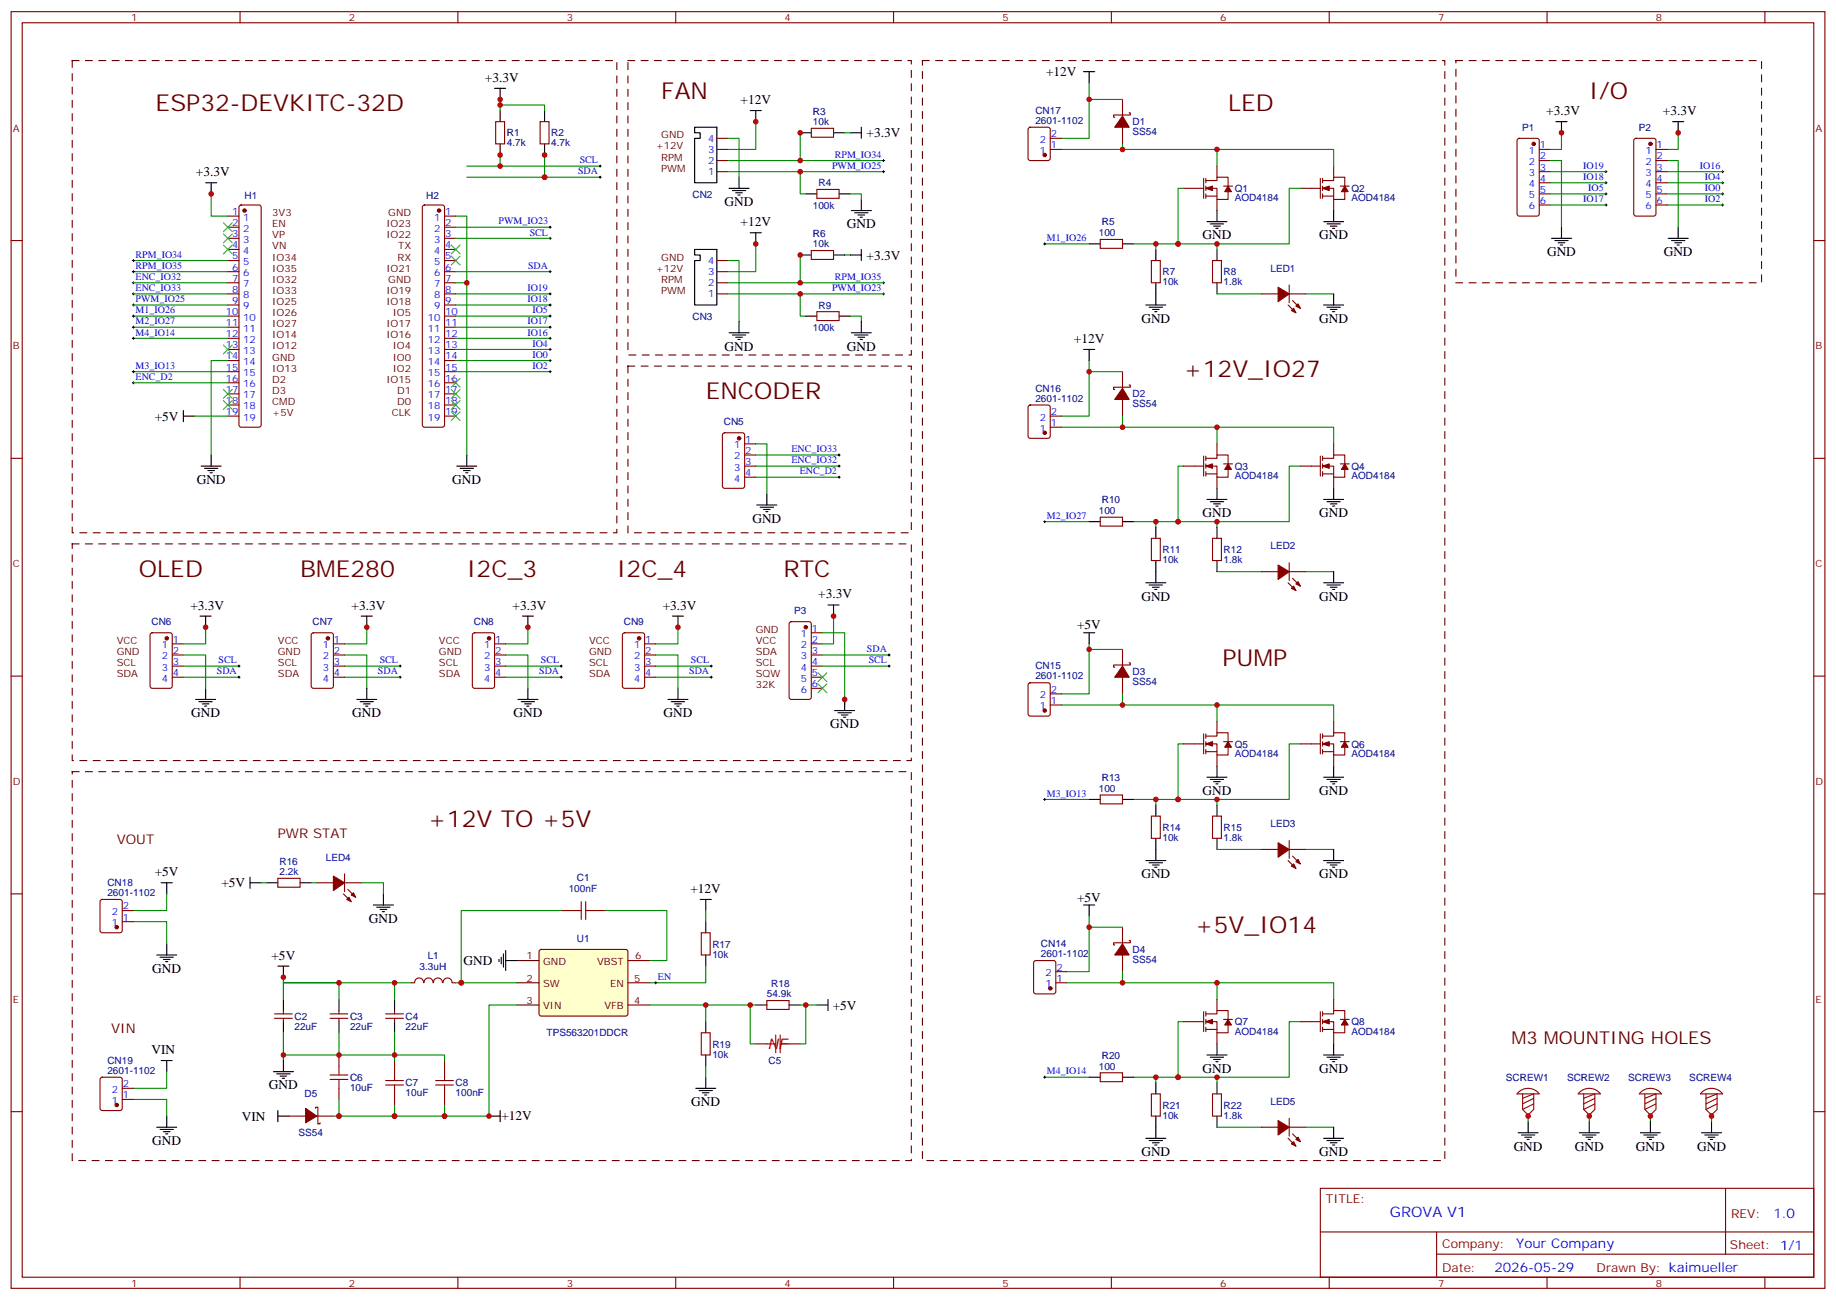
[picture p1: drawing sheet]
<svg xmlns="http://www.w3.org/2000/svg" width="583mm" height="413mm" viewBox="0 0 583 413" stroke-linecap="round" stroke-linejoin="round" font-family="sans-serif">
<g fill="none" stroke="#870000" stroke-width=".35">
<path d="M3.5 3.7h575.8v405.3h-575.8zM7.1 7.2h568.6v398.3h-568.6zM76.2 3.7v3.5M145.3 3.7v3.5M214.5 3.7v3.5M283.6 3.7v3.5M352.8 3.7v3.5M421.9 3.7v3.5M491.1 3.7v3.5M560.2 3.7v3.5M3.5 76.4h3.6M575.7 76.4h3.6"/>
<path d="M3.5 145.5h3.6M575.7 145.5h3.6M3.5 214.7h3.6M575.7 214.7h3.6M3.5 283.8h3.6M575.7 283.8h3.6M3.5 353h3.6M575.7 353h3.6M419.1 377.3h156.6v28.2h-156.6zM547.7 377.3v20.9M419.1 391.1h156.5M456 398.2h119.6"/>
<path d="M456 391.1v14.2M76.2 405.5v3.5M145.3 405.5v3.5M214.5 405.5v3.5M283.6 405.5v3.5M352.8 405.5v3.5M421.9 405.5v3.5M491.1 405.5v3.5M560.2 405.5v3.5"/>
</g>
<path d="M171.3 301.7l.5-.3h26.8l.5 .3 .2 .5v20l-.7 .4-27.1-.1-.4-.6v-19.7z" fill="#ffc" stroke="#870000" stroke-width=".35"/>
<path d="M164 305h7.1M164 312h7.1M164 319.1h7.1" fill="none" stroke="#600" stroke-width=".35"/>
<g fill="none" stroke="#870000" stroke-width=".35">
<path d="M157.3 38.6h2.9v7.1h-2.9zM171.4 38.6h2.9v7.1h-2.9zM356.3 31.6v5.3M358.4 35.8h.4v.7h-5.3v.7h.3M227.5 47.4h3.6M227.5 51h3.6M227.5 54.5h3.6M227.5 43.9h3.6M257.5 40.7h7.1v2.9h-7.1zM326.6 40.6l.4-.2h5.7l.6 .4 .1 9.5-.5 .6-5.9 .1-.6-.5-.1-9.4zM333.4 47.4h3.5M333.4 43.9h3.5"/>
<path d="M356.3 40.4v5.3M375.7 59.8h6.4M382.1 56.6v6.4M382.8 59.8h3.5v3.5h3.5v-2.4M382.8 57.3h3.5v-1h3.5v2.8M382.8 56.6v1.4M382.8 59.1v1.4M386.3 52.7v3.6M388.4 59.1h2.8M412.7 59.8h6.4M419.1 56.6v6.4M419.8 59.8h3.5v3.5h3.6v-2.4"/>
<path d="M419.8 57.3h3.5v-1h3.6v2.8M419.8 56.6v1.4M419.8 59.1v1.4M423.3 52.7v3.6M425.4 59.1h2.9M481.8 44.1l.4-.2h5.7l.6 .5 .1 23.5-.5 .7h-5.9l-.6-.4-.1-23.6zM488.6 47.4h3.5M488.6 51h3.5M488.6 54.5h3.5M488.6 58h3.5M518.8 44.1l.5-.2h5.6l.7 .5v23.5l-.4 .7h-5.9l-.7-.4v-23.6zM525.6 47.4h3.6"/>
<path d="M525.6 51h3.6M525.6 54.5h3.6M525.6 58h3.6M72.3 68.6h3.5M72.3 72.1h3.5M72.3 75.7h3.5M72.3 79.2h3.5M76.1 65.3l.5-.2h5.6l.5 .2 .2 .5v69.1l-.2 .5-.5 .2h-5.6l-.5-.2-.3-.5v-69.1zM134.3 65.3l.5-.2h5.6l.5 .2 .2 .5v69.1l-.2 .5-.5 .2h-5.6l-.5-.2-.2-.5v-69.1zM141.1 68.6h3.5M141.1 72.1h3.5M141.1 75.7h3.5"/>
<path d="M141.1 79.2h3.5M257.5 79.6h7.1v2.8h-7.1zM259.3 60.1h7v2.9h-7zM349.2 76h7.1v2.8h-7.1zM382.8 61.6v1.4M382.8 62.3h3.5M386.3 63.3v3.6M419.8 62.3h3.5M419.8 61.6v1.4M423.3 63.3v3.6M488.6 61.6h3.5M488.6 65.1h3.5"/>
<path d="M525.6 61.6h3.6M525.6 65.1h3.6M72.3 82.7h3.5M72.3 86.3h3.5M72.3 89.8h3.5M72.3 93.3h3.5M72.3 96.8h3.5M141.1 82.7h3.5M141.1 86.3h3.5M141.1 89.8h3.5M141.1 93.3h3.5M141.1 96.8h3.5"/>
<path d="M227.5 82.7h3.6M227.5 86.3h3.6M227.5 89.8h3.6M227.5 93.3h3.6M259.3 99h7v2.8h-7zM365.5 82.7h2.8v7.1h-2.8zM384.9 82.7h2.8v7.1h-2.8zM400.4 93.3h5.3M408.9 96.8l2.4 2.5M409.2 93.3h5.3M409.2 90.5v5.6M410.3 95.4l2.4 2.5"/>
<path d="M72.3 100.4h3.5M72.3 103.9h3.5M72.3 107.4h3.5M72.3 110.9h3.5M72.3 114.5h3.5M72.3 118h3.5M141.1 100.4h3.5M141.1 103.9h3.5M141.1 107.4h3.5M141.1 110.9h3.5M141.1 114.5h3.5M141.1 118h3.5"/>
<path d="M356.3 118v5.3M72.3 121.5h3.5M72.3 125.1h3.5M72.3 128.6h3.5M72.3 132.1h3.5M141.1 121.5h3.5M141.1 125.1h3.5M141.1 128.6h3.5M141.1 132.1h3.5M229.5 137.6l.5-.2h5.7l.6 .4 .1 16.5-.5 .7h-5.9l-.6-.4-.1-16.5zM326.6 128.8l.4-.2h5.7l.6 .4 .1 9.5-.5 .6-5.9 .1-.6-.5-.1-9.4zM333.4 132.1h3.5"/>
<path d="M333.4 135.6h3.5M356.3 126.8v5.3M358.4 122.2h.4v.7h-5.3v.7h.3M236.4 140.9h3.5M236.4 144.5h3.5M236.4 148h3.5M236.4 151.5h3.5M375.7 148h6.4M382.1 144.8v6.4M382.8 148h3.5v3.5h3.5v-2.5M382.8 145.5h3.5v-1h3.5v2.8M382.8 144.8v1.4"/>
<path d="M382.8 147.3v1.4M382.8 149.8v1.4M382.8 150.5h3.5M386.3 140.9v3.6M386.3 151.5v3.5M388.4 147.3h2.8M412.7 148h6.4M419.1 144.8v6.4M419.8 148h3.5v3.5h3.6v-2.5M419.8 145.5h3.5v-1h3.6v2.8M419.8 144.8v1.4M419.8 147.3v1.4"/>
<path d="M419.8 149.8v1.4M419.8 150.5h3.5M423.3 140.9v3.6M423.3 151.5v3.5M425.4 147.3h2.9M349.2 164.2h7.1v2.8h-7.1zM365.5 170.9h2.8v7.1h-2.8zM384.9 170.9h2.8v7.1h-2.8zM409.2 178.7v5.6M250.7 197.6l.5-.2h5.6l.7 .4v23.6l-.4 .6-5.9 .1-.7-.5v-23.5zM400.4 181.5h5.3M408.9 185l2.4 2.5"/>
<path d="M409.2 181.5h5.3M410.3 183.6l2.4 2.5M47.9 201.1l.4-.2h5.7l.6 .4 .1 16.5-.5 .7h-5.9l-.6-.4-.1-16.5zM54.7 204.4h3.5M54.7 208h3.5M54.7 211.5h3.5M54.7 215h3.5M99 201.1l.5-.2h5.6l.7 .4v16.5l-.4 .7h-5.9l-.7-.4v-16.5zM105.8 204.4h3.6M105.8 208h3.6M105.8 211.5h3.6M105.8 215h3.6"/>
<path d="M150.2 201.1l.4-.2h5.7l.6 .4 .1 16.5-.5 .7h-5.9l-.6-.4-.1-16.5zM157 204.4h3.5M157 208h3.5M157 211.5h3.5M157 215h3.5M197.8 201.1l.5-.2h5.6l.7 .4v16.5l-.5 .7h-5.8l-.7-.4v-16.5zM204.6 204.4h3.5M204.6 208h3.5M204.6 211.5h3.5M204.6 215h3.5M257.5 204.4h3.6M257.5 208h3.6"/>
<path d="M257.5 211.5h3.6M257.5 215h3.6M257.5 200.9h3.6M257.5 218.5h3.6M326.6 217l.4-.2h5.7l.6 .4 .1 9.5-.5 .6-5.9 .1-.6-.5-.1-9.4zM356.3 206.2v5.3M356.3 215v5.3M358.4 210.4h.4v.7h-5.3v.7h.3M333.4 223.8h3.5M333.4 220.3h3.5M375.7 236.2h6.4M382.1 233v6.4"/>
<path d="M382.8 236.2h3.5v3.5h3.5v-2.5M382.8 233.7h3.5v-1h3.5v2.8M382.8 233v1.4M382.8 235.5v1.4M382.8 237.9v1.5M382.8 238.7h3.5M386.3 229.1v3.6M386.3 239.7v3.5M388.4 235.5h2.8M412.7 236.2h6.4M419.1 233v6.4M419.8 236.2h3.5v3.5h3.6v-2.5"/>
<path d="M419.8 233.7h3.5v-1h3.6v2.8M419.8 233v1.4M419.8 235.5v1.4M419.8 237.9v1.5M419.8 238.7h3.5M423.3 229.1v3.6M423.3 239.7v3.5M425.4 235.5h2.9M349.2 252.4h7.1v2.8h-7.1zM365.5 259.1h2.8v7.1h-2.8zM384.9 259.1h2.8v7.1h-2.8zM88.2 278.9h7v2.8h-7z"/>
<path d="M109.4 277.5v5.6M400.4 269.7h5.3M408.9 273.2l2.4 2.5M409.2 266.9v5.6M409.2 269.7h5.3M410.3 271.8l2.4 2.5M32 285.8l.5-.2h5.6l.7 .4v9.5l-.5 .6-5.8 .1-.7-.5-.1-9.4zM38.8 289.1h3.5M38.8 292.6h3.5M100.5 280.3h5.3M109 283.8l2.5 2.5M109.4 280.3h5.3"/>
<path d="M110.4 282.4l2.5 2.5M178.2 289.1h3.5M188.7 289.1h3.6M222.6 296.2h2.8v7h-2.8zM356.3 294.4v5.3M358.4 298.6h.4v.7h-5.3v.7h.3M130.5 312h1.1M131.6 312a1.41 1.41 0 0 1 1.4-1.5 1.41 1.41 0 0 1 1.4 1.5M134.6 312a1.41 1.41 0 0 1 1.4-1.5 1.41 1.41 0 0 1 1.4 1.5M137.6 312a1.41 1.41 0 0 1 1.4-1.5 1.41 1.41 0 0 1 1.4 1.5M140.7 312a1.41 1.41 0 0 1 1.4-1.5 1.41 1.41 0 0 1 1.4 1.5M143.6 312h1"/>
<path d="M199.3 319.1h7.1M199.3 312h7.1M199.3 305h7.1M243.4 317.7h7.1v2.8h-7.1zM328.3 305.2l.5-.2h5.6l.7 .4v9.5l-.4 .6-5.9 .1-.7-.5v-9.4zM335.1 312h3.6M335.1 308.5h3.6M356.3 303.2v5.3M386.3 317.3v3.6M423.3 317.3v3.6M87.1 323.3h5.7M87.1 321.9h5.7"/>
<path d="M90 320.9v1M90 323.3v1.1M104.8 323.3h5.6M104.8 321.9h5.6M107.6 320.9v1M107.6 323.3v1.1M107.6 335v3.5M122.4 323.3h5.7M122.4 321.9h5.7M125.2 320.9v1M125.2 323.3v1.1M125.2 336.7v3.6"/>
<path d="M141.1 336.7v3.6M222.6 327.9h2.8v7.1h-2.8zM239.9 331.4h3.5M250.5 331.4h3.5M375.7 324.4h6.4M382.1 321.2v6.4M382.8 324.4h3.5v3.5h3.5v-2.5M382.8 321.9h3.5v-1h3.5v2.8M382.8 321.2v1.4M382.8 323.7v1.4M382.8 326.1v1.5M382.8 326.8h3.5"/>
<path d="M386.3 327.9v3.5M388.4 323.7h2.8M412.7 324.4h6.4M419.1 321.2v6.4M419.8 324.4h3.5v3.5h3.6v-2.5M419.8 321.9h3.5v-1h3.6v2.8M419.8 321.2v1.4M419.8 323.7v1.4M419.8 326.1v1.5M419.8 326.8h3.5M423.3 327.9v3.5M425.4 323.7h2.9"/>
<path d="M32 342.2l.5-.2h5.6l.7 .4v9.5l-.5 .6-5.8 .1-.7-.5-.1-9.4zM38.8 349.1h3.5M38.8 345.5h3.5M91.7 354.4h5.3M100.2 351.9v-.4h.7v5.3h.7v-.3M100.5 354.4h5.3M107.6 345.5v3.6M125.2 347.3v3.5M141.1 347.3v3.5M349.2 340.6h7.1v2.8h-7.1zM365.5 347.3h2.8v7.1h-2.8zM384.9 347.3h2.8v7.1h-2.8z"/>
<path d="M400.4 357.9h5.3M409.2 355.1v5.6M409.2 357.9h5.3M485.1 353.7v.7M504.5 353.7v.7M523.9 353.7v.7M543.3 353.7v.7M408.9 361.4l2.4 2.5M410.3 360l2.4 2.5"/>
</g>
<g fill="none" stroke="#000" stroke-width=".35">
<path d="M157 28h3.5M158.7 28v3.6M158.7 35.1v3.5M172.9 35.1v3.5M238.1 35.1h3.6M239.9 35.1v3.5M344 22.8h3.5M345.7 22.8v3.5M493.9 38.6h3.5M495.7 38.6v3.6M530.9 38.6h3.6M532.7 38.6v3.6"/>
<path d="M65.3 58h3.5M67 58v3.6M158.7 45.7v3.5M172.9 45.7v3.5M220.5 40.4h7v17.6h-7v-14.1h1.7v-1.7h-1.7zM231.4 59.8h6.4M234.6 56.3v3.5M254 42.2h3.5M264.6 42.2h3.5M269.9 42.2h3.5M273.4 40.4v3.5M220.5 79.2h7v17.6h-7v-14.1h1.7v-1.7h-1.7z"/>
<path d="M232.5 60.5h4.2M233.5 61.2h2.2M234.2 61.9h.7M238.1 73.9h3.6M239.9 73.9v3.5M255.8 61.6h3.5M266.3 61.6h3.6M270.2 66.9h6.4M271.3 67.6h4.2M272.3 68.3h2.2M273 69h.8M273.4 63.3v3.6"/>
<path d="M273.4 79.2v3.5M345.7 77.4h3.5M356.3 77.4h3.5M366.9 79.2v3.5M383.1 70.4h6.4M384.2 71.1h4.2M385.2 71.8h2.1M385.9 72.5h.7M386.3 66.9v3.5M386.3 79.2v3.5M420.2 70.4h6.3M421.2 71.1h4.2"/>
<path d="M422.3 71.8h2.1M423 72.5h.7M423.3 66.9v3.5M492.5 75.7h6.3M493.5 76.4h4.3M494.6 77.1h2.1M495.3 77.8h.7M495.7 72.1v3.6M529.5 75.7h6.4M530.6 76.4h4.2M531.6 77.1h2.2M532.3 77.8h.7"/>
<path d="M532.7 72.1v3.6M254 81h3.5M264.6 81h3.5M269.9 81h3.5M363.7 96.8h6.4M364.8 97.5h4.2M365.8 98.2h2.1M366.5 99h.7M366.9 89.8v7M386.3 89.8v3.5M420.2 96.8h6.3M421.2 97.5h4.2"/>
<path d="M422.3 98.2h2.1M423 99h.7M423.3 93.3v3.5M231.4 105.7h6.4M232.5 106.4h4.2M233.5 107.1h2.2M234.2 107.8h.7M234.6 102.1v3.6M255.8 100.4h3.5M266.3 100.4h3.6M270.2 105.7h6.4M271.3 106.4h4.2"/>
<path d="M272.3 107.1h2.2M273 107.8h.8M273.4 102.1v3.6M344 110.9h3.5M345.7 110.9v3.6M58.2 132.1h3.5M58.2 130.4v3.5M63.9 148h6.3M64.9 148.7h4.2M66 149.4h2.1M66.7 150.1h.7M67 144.5v3.5"/>
<path d="M145 148h6.3M146 148.7h4.3M147.1 149.4h2.1M147.8 150.1h.7M148.2 144.5v3.5M243.4 156.8v3.5M383.1 158.6h6.4M384.2 159.3h4.2M385.2 160h2.1M386.3 155v3.6M420.2 158.6h6.3M421.2 159.3h4.2"/>
<path d="M422.3 160h2.1M423.3 155v3.6M240.2 160.3h6.4M241.3 161h4.2M242.4 161.7h2.1M243.1 162.5h.7M345.7 165.6h3.5M356.3 165.6h3.5M366.9 167.4v3.5M366.9 178v7M385.9 160.7h.7M386.3 167.4v3.5"/>
<path d="M386.3 178v3.5M423 160.7h.7M63.5 195.6h3.5M65.3 195.6v3.5M114.7 195.6h3.5M116.4 195.6v3.5M165.8 195.6h3.5M167.6 195.6v3.5M213.4 195.6h3.6M215.2 195.6v3.5M262.8 192.1h3.5M264.6 192.1v3.5"/>
<path d="M363.7 185h6.4M364.8 185.7h4.2M365.8 186.4h2.1M366.5 187.1h.7M420.2 185h6.3M421.2 185.7h4.2M422.3 186.4h2.1M423 187.1h.7M423.3 181.5v3.5M65.3 218.5v3.6M116.4 218.5v3.6M167.6 218.5v3.6"/>
<path d="M215.2 218.5v3.6M344 200.9h3.5M345.7 200.9v3.5M62.1 222.1h6.3M63.1 222.8h4.3M64.2 223.5h2.1M64.9 224.2h.7M113.2 222.1h6.4M114.3 222.8h4.2M115.4 223.5h2.1M116.1 224.2h.7M164.4 222.1h6.3"/>
<path d="M165.5 222.8h4.2M166.5 223.5h2.1M167.2 224.2h.7M212 222.1h6.4M213.1 222.8h4.2M214.1 223.5h2.2M214.8 224.2h.7M264.9 225.6h6.4M266 226.3h4.2M267.1 227h2.1M267.8 227.7h.7M268.1 222.1v3.5"/>
<path d="M345.7 253.8h3.5M356.3 253.8h3.5M366.9 255.6v3.5M383.1 246.8h6.4M384.2 247.5h4.2M385.2 248.2h2.1M385.9 248.9h.7M386.3 243.2v3.6M386.3 255.6v3.5M420.2 246.8h6.3M421.2 247.5h4.2M422.3 248.2h2.1"/>
<path d="M423 248.9h.7M423.3 243.2v3.6M79.4 278.5v3.5M363.7 273.2h6.4M364.8 273.9h4.2M365.8 274.6h2.1M366.5 275.3h.7M366.9 266.2v7M386.3 266.2v3.5M420.2 273.2h6.3M421.2 273.9h4.2M422.3 274.6h2.1"/>
<path d="M423 275.3h.7M423.3 269.7v3.5M51.2 280.3h3.5M52.9 280.3v3.5M52.9 299.7v3.5M79.4 280.3h3.5M84.7 280.3h3.5M95.2 280.3h3.6M118.5 287.3h6.4M119.6 288h4.2M120.6 288.7h2.2M121.4 289.5h.7"/>
<path d="M121.7 283.8v3.5M222.2 285.6h3.6M224 285.6v3.5M224 292.6v3.6M344 287.3h3.5M345.7 287.3v3.6M49.7 303.2h6.4M50.8 303.9h4.2M51.9 304.6h2.1M52.6 305.3h.7M88.2 306.7h3.5M90 306.7v3.6"/>
<path d="M90 317.3v3.6M107.6 317.3v3.6M125.2 317.3v3.6M158.4 304.6v.7M159.1 303.9v2.1M159.8 302.9v4.2M160.5 305h3.5M160.5 301.8v6.4M224 303.2v3.5M239.9 319.1h3.5M250.5 319.1h3.5M259.3 319.1h3.5"/>
<path d="M262.8 317.3v3.6M51.2 336.7h3.5M52.9 336.7v3.6M90 324.4v3.5M90 336.7v3.6M107.6 324.4v3.5M125.2 324.4v3.5M224 324.4v3.5M224 335v3.5M383.1 335h6.4M384.2 335.7h4.2M385.2 336.4h2.1"/>
<path d="M385.9 337.1h.7M386.3 331.4v3.6M420.2 335h6.3M421.2 335.7h4.2M422.3 336.4h2.1M423 337.1h.7M423.3 331.4v3.6M49.7 357.9h6.4M50.8 358.6h4.2M51.9 359.3h2.1M52.9 354.4v3.5M86.8 340.3h6.3"/>
<path d="M87.8 341h4.3M88.2 354.4h3.5M88.2 352.6v3.5M88.9 341.7h2.1M89.6 342.4h.7M155.2 354.4h3.5M158.7 352.6v3.5M220.8 345.5h6.4M221.9 346.3h4.2M223 347h2.1M223.7 347.7h.7M224 342v3.5"/>
<path d="M345.7 342h3.5M356.3 342h3.5M366.9 343.8v3.5M366.9 354.4v7M386.3 343.8v3.5M386.3 354.4v3.5M423.3 357.9v3.5M481.9 359.7h6.3M485.1 356.1v3.6M501.3 359.7h6.3M504.5 356.1v3.6M520.7 359.7h6.3"/>
<path d="M523.9 356.1v3.6M540.1 359.7h6.4M543.3 356.1v3.6M52.6 360h.7M363.7 361.4h6.4M364.8 362.1h4.2M365.8 362.8h2.1M366.5 363.5h.7M420.2 361.4h6.3M421.2 362.1h4.2M422.3 362.8h2.1M423 363.5h.7"/>
<path d="M483 360.4h4.2M484 361.1h2.1M484.7 361.8h.7M502.4 360.4h4.2M503.4 361.1h2.1M504.1 361.8h.7M521.8 360.4h4.2M522.8 361.1h2.1M523.5 361.8h.7M541.2 360.4h4.2M542.2 361.1h2.1M542.9 361.8h.7"/>
</g>
<g fill="none" stroke="#a10000" stroke-width=".35">
<path d="M181.7 289.1h2.8M184.5 286.3v5.6M185.9 289.1h2.8M185.9 286.3v5.6M107.6 338.5v2.8M243.4 331.4h2.8M246.2 328.6v5.7M247.6 331.4h2.9M247.6 328.6v5.7M104.8 341.3h5.6M104.8 342.7h5.6M107.6 342.7v2.8"/>
<path d="M122.4 344.5h5.7M122.4 343.1h5.7M125.2 340.3v2.8M125.2 344.5v2.8M138.3 344.5h5.6M138.3 343.1h5.6M141.1 340.3v2.8M141.1 344.5v2.8M482 346.8a4.4 4.4 0 0 1 6.6 .5h-7.1zM483.3 347.3v4.9l1.8 1.8 1.7-1.8v-4.9l-3.5 1.4M486.8 350.5l-3.5 1.7M486.8 348.7l-3.5 1.8"/>
<path d="M501.4 346.8a4.4 4.4 0 0 1 6.6 .5h-7.1zM502.7 347.3v4.9l1.8 1.8 1.7-1.8v-4.9l-3.5 1.4M506.2 350.5l-3.5 1.7M506.2 348.7l-3.5 1.8M520.8 346.8a4.4 4.4 0 0 1 6.6 .5h-7.1zM522.1 347.3v4.9l1.8 1.8 1.7-1.8v-4.9l-3.5 1.4M525.6 350.5l-3.5 1.7M525.6 348.7l-3.5 1.8M540.2 346.8a4.4 4.4 0 0 1 6.6 .5h-7zM541.5 347.3v4.9l1.8 1.8 1.7-1.8v-4.9l-3.5 1.4M545 350.5l-3.5 1.7M545 348.7l-3.5 1.8"/>
</g>
<g fill="none" stroke="#008700" stroke-width=".35">
<path d="M158.7 33.3h14.2v1.8M158.7 31.6v3.5M239.9 38.6v8.8h-8.8M345.7 26.3v17.6h-8.8M345.7 31.6h10.6M148.2 52.7h10.5M158.7 49.2v3.5h31.8M172.9 49.2v7.1h-24.7M172.9 56.3h17.6M231.1 43.9h3.5v12.4M231.1 51h49.4M231.1 54.5h49.4"/>
<path d="M254 54.5v7.1h1.8M254 42.2v8.8M268.1 42.2h1.8M336.9 47.4h49.4M356.3 45.7v1.7M375.7 59.8h-1.8v17.6M386.3 52.7v-5.3h37v5.3M412.7 59.8h-3.5v17.6h-49.4M492.1 51h3.6v21.1M492.1 54.5h17.7M492.1 58h17.7M495.7 42.2v5.2h-3.6"/>
<path d="M529.2 51h3.5v21.1M529.2 54.5h17.6M529.2 58h17.6M532.7 42.2v5.2h-3.5M67 61.6v7h5.3M144.6 68.6h3.6v21.2M144.6 75.7h30M144.6 72.1h30M239.9 77.4v8.9h-8.8M269.9 61.6h3.5v1.7M331.6 77.4h14.1M366.9 77.4v1.8"/>
<path d="M386.3 77.4v1.8M492.1 61.6h17.7M492.1 65.1h17.7M529.2 61.6h17.6M529.2 65.1h17.6M42.3 96.8h30M42.3 82.7h30M42.3 89.8h30M42.3 93.3h30M42.3 86.3h30M144.6 89.8h3.6v54.7M144.6 93.3h30"/>
<path d="M144.6 86.3h30M144.6 96.8h30M231.1 89.8h49.4M231.1 82.7h3.5v19.4M231.1 93.3h49.4M254 93.3v7.1h1.8M254 81v8.8M268.1 81h1.8M386.3 93.3h14.1M414.5 93.3h8.8M42.3 100.4h30M42.3 103.9h30"/>
<path d="M42.3 118h30M42.3 107.4h30M72.3 114.5h-5.3v30M144.6 100.4h30M144.6 103.9h30M144.6 118h30M144.6 107.4h30M144.6 110.9h30M144.6 114.5h30M269.9 100.4h3.5v1.7M345.7 114.5v17.6h-8.8M345.7 118h10.6"/>
<path d="M42.3 121.5h30M61.7 132.1h10.6M336.9 135.6h49.4M356.3 132.1v3.5M239.9 140.9h3.5v15.9M239.9 144.5h26.4M239.9 148h26.4M239.9 151.5h26.4M375.7 148h-1.8v17.6M386.3 140.9v-5.3h37v5.3M412.7 148h-3.5v17.6h-49.4M331.6 165.6h14.1"/>
<path d="M366.9 165.6v1.8M386.3 165.6v1.8M65.3 199.1v5.3h-7.1M116.4 199.1v5.3h-7M167.6 199.1v5.3h-7.1M215.2 199.1v5.3h-7.1M264.6 195.6v8.8h-3.5M386.3 181.5h14.1M414.5 181.5h8.8M58.2 208h7.1v10.5M58.2 211.5h17.6M58.2 215h17.6"/>
<path d="M109.4 208h7v10.5M109.4 211.5h17.6M109.4 215h17.6M160.5 208h7.1v10.5M160.5 211.5h17.7M160.5 215h17.7M208.1 208h7.1v10.5M208.1 211.5h17.7M208.1 215h17.7M261.1 200.9h7v22.9M261.1 211.5h21.1M261.1 208h21.1"/>
<path d="M345.7 204.4v15.9h-8.8M345.7 206.2h10.6M336.9 223.8h49.4M356.3 220.3v3.5M375.7 236.2h-1.8v17.6M386.3 229.1v-5.3h37v5.3M412.7 236.2h-3.5v17.6h-49.4M331.6 253.8h14.1M366.9 253.8v1.8M386.3 253.8v1.8M386.3 269.7h14.1M414.5 269.7h8.8"/>
<path d="M42.3 292.6h10.6v7.1M52.9 283.8v5.3h-10.6M82.9 280.3h1.8M98.8 280.3h1.7M114.7 280.3h7v3.5M178.2 289.1h-31.8v22.9M192.3 289.1h19.4v15.9h-5.3M224 289.1v3.5M345.7 290.9v17.6h-7M345.7 294.4h10.6M90 310.3v1.7h17.6h-17.6v5.3M125.2 312h-17.6v5.3"/>
<path d="M130.5 312h-5.3v5.3M144.6 312h19.4M164 319.1h-8.8v35.3h-47.6v-5.3M206.4 319.1h33.5M224 306.7v5.3h-17.6M224 319.1v5.3M238.1 319.1v12.3h1.8M254 319.1h5.3M255.8 319.1v12.3h-1.8M338.7 312h47.6M356.3 308.5v3.5M386.3 317.3v-5.3h37v5.3"/>
<path d="M90 327.9v7.1M107.6 335h33.5v1.7M107.6 335h-17.6v1.7M107.6 327.9v7.1M125.2 327.9v8.8M224 338.5v3.5M375.7 324.4h-1.8v17.6M412.7 324.4h-3.5v17.6h-49.4M42.3 349.1h10.6v5.3M52.9 340.3v5.2h-10.6M105.8 354.4h1.8M125.2 350.8v3.6"/>
<path d="M141.1 350.8v3.6M331.6 342h14.1M366.9 342v1.8M386.3 342v1.8M386.3 357.9h14.1M414.5 357.9h8.8M485.1 354.4v1.7M504.5 354.4v1.7M523.9 354.4v1.7M543.3 354.4v1.7"/>
</g>
<g fill="none" stroke="#000" stroke-width=".32">
<path d="M190.1 52.7h.8M190.1 56.3h.8M190.5 52.4v.7M190.5 55.9v.7M280.1 51h.7M280.1 54.5h.7M280.5 50.6v.7M280.5 54.2v.7M509.4 54.5h.7M509.4 58h.7M509.8 54.2v.7M509.8 57.7v.7"/>
<path d="M546.5 54.5h.7M546.5 58h.7M546.8 54.2v.7M546.8 57.7v.7M174.3 75.7h.7M174.3 72.1h.7M174.6 71.8v.7M174.6 75.3v.7M331.3 77.4h.7M331.6 77.1v.7M509.4 61.6h.7M509.4 65.1h.7"/>
<path d="M509.8 61.2v.7M509.8 64.7v.7M546.5 61.6h.7M546.5 65.1h.7M546.8 61.2v.7M546.8 64.7v.7M42 82.7h.7M42 96.8h.7M42 93.3h.7M42 89.8h.7M42 86.3h.7M42.3 82.4v.7"/>
<path d="M42.3 85.9v.7M42.3 89.4v.7M42.3 93v.7M42.3 96.5v.7M174.3 96.8h.7M174.3 93.3h.7M174.3 86.3h.7M174.6 85.9v.7M174.6 93v.7M174.6 96.5v.7M280.1 93.3h.7M280.1 89.8h.7"/>
<path d="M280.5 89.4v.7M280.5 93v.7M42 100.4h.7M42 103.9h.7M42 118h.7M42 107.4h.7M42.3 100v.7M42.3 103.5v.7M42.3 107.1v.7M42.3 117.7v.7M174.3 100.4h.7M174.3 103.9h.7"/>
<path d="M174.3 118h.7M174.3 107.4h.7M174.3 110.9h.7M174.3 114.5h.7M174.6 100v.7M174.6 103.5v.7M174.6 107.1v.7M174.6 110.6v.7M174.6 114.1v.7M174.6 117.7v.7M42 121.5h.7M42.3 121.2v.7"/>
<path d="M266 144.5h.7M266 148h.7M266 151.5h.7M266.3 144.1v.7M266.3 147.6v.7M266.3 151.2v.7M331.3 165.6h.7M331.6 165.3v.7M75.5 211.5h.7M75.5 215h.7M75.8 211.1v.7M75.8 214.7v.7"/>
<path d="M126.6 211.5h.8M126.6 215h.8M127 211.1v.7M127 214.7v.7M177.8 211.5h.7M177.8 215h.7M178.2 211.1v.7M178.2 214.7v.7M225.4 211.5h.7M225.4 215h.7M225.8 211.1v.7M225.8 214.7v.7"/>
<path d="M281.9 211.5h.7M281.9 208h.7M282.2 207.6v.7M282.2 211.1v.7M331.3 253.8h.7M331.6 253.5v.7M207.8 312h.7M208.1 311.7v.7M331.3 342h.7M331.6 341.7v.7"/>
</g>
<g fill="#870000" stroke="#870000" stroke-width=".35">
<path d="M97 351.9l3.5 2.5-3.5 2.1z"/>
<path d="M111.5 284.2l.7-.7 .7 1.4z"/>
<path d="M110.1 285.6l.7-.7 .7 1.4z"/>
<path d="M105.8 278.2l3.6 2.1-3.6 2.5z"/>
<path d="M389.8 59.1l1.1 1.8h-2.1z"/>
<path d="M382.8 59.8l2.1-.7v1.4z"/>
<path d="M426.9 59.1l1 1.8h-2.1z"/>
<path d="M419.8 59.8l2.1-.7v1.4z"/>
<path d="M356.3 36.9l2.1 3.5h-4.6z"/>
<path d="M356.3 123.3l2.1 3.5h-4.6z"/>
<path d="M426.9 147.3l1 1.7h-2.1z"/>
<path d="M419.8 148l2.1-.7v1.4z"/>
<path d="M389.8 147.3l1.1 1.7h-2.1z"/>
<path d="M382.8 148l2.1-.7v1.4z"/>
<path d="M356.3 211.5l2.1 3.5h-4.6z"/>
<path d="M426.9 235.5l1 1.7h-2.1z"/>
<path d="M419.8 236.2l2.1-.7v1.4z"/>
<path d="M389.8 235.5l1.1 1.7h-2.1z"/>
<path d="M382.8 236.2l2.1-.7v1.4z"/>
<path d="M356.3 299.7l2.1 3.5h-4.6z"/>
<path d="M426.9 323.7l1 1.7h-2.1z"/>
<path d="M419.8 324.4l2.1-.7v1.4z"/>
<path d="M389.8 323.7l1.1 1.7h-2.1z"/>
<path d="M382.8 324.4l2.1-.7v1.4z"/>
<path d="M411.3 97.2l.7-.7 .7 1.4z"/>
<path d="M409.9 98.6l.7-.7 .7 1.4z"/>
<path d="M405.7 91.2l3.5 2.1-3.5 2.5z"/>
<path d="M411.3 185.4l.7-.7 .7 1.4z"/>
<path d="M409.9 186.8l.7-.7 .7 1.4z"/>
<path d="M405.7 179.4l3.5 2.1-3.5 2.5z"/>
<path d="M411.3 273.6l.7-.7 .7 1.4z"/>
<path d="M409.9 275l.7-.7 .7 1.4z"/>
<path d="M405.7 267.6l3.5 2.1-3.5 2.5z"/>
<path d="M411.3 361.8l.7-.7 .7 1.4z"/>
<path d="M409.9 363.2l.7-.7 .7 1.4z"/>
<path d="M405.7 355.8l3.5 2.1-3.5 2.5z"/>
<circle cx="77.6" cy="66.9" r=".53"/>
<circle cx="139.3" cy="66.9" r=".53"/>
<circle cx="234.6" cy="139.2" r=".53"/>
<circle cx="52.9" cy="202.7" r=".53"/>
<circle cx="104.1" cy="202.7" r=".53"/>
<circle cx="155.2" cy="202.7" r=".53"/>
<circle cx="202.8" cy="202.7" r=".53"/>
<circle cx="255.8" cy="199.1" r=".53"/>
<circle cx="486.8" cy="45.7" r=".53"/>
<circle cx="523.9" cy="45.7" r=".53"/>
<circle cx="333.4" cy="313.8" r=".53"/>
<circle cx="331.6" cy="225.6" r=".53"/>
<circle cx="331.6" cy="137.4" r=".53"/>
<circle cx="331.6" cy="49.2" r=".53"/>
<circle cx="37" cy="294.4" r=".53"/>
<circle cx="37" cy="350.8" r=".53"/>
</g>
<path d="M22.9 19.2h172.9v150h-172.9zM199.3 19.2h90v93.5h-90zM292.8 19.2h165.8v349.3h-165.8zM462.1 19.2h97.1v70.6h-97.1zM199.3 116.2h90v53h-90zM22.9 172.7h266.4v68.8h-266.4zM22.9 245h266.4v123.5h-266.4z" fill="none" stroke="#600" stroke-width=".35" stroke-dasharray="2.1 2.1"/>
<g fill="none" stroke="#3c3" stroke-width=".35">
<path d="M70.9 70.7l2.8 2.9M70.9 74.3l2.8 2.8M70.9 77.8l2.8 2.8M73.7 70.7l-2.8 2.9M73.7 74.3l-2.8 2.8M73.7 77.8l-2.8 2.8M143.2 77.8l2.8 2.8M146 77.8l-2.8 2.8M143.2 81.3l2.8 2.8M146 81.3l-2.8 2.8M70.9 109.5l2.8 2.9M73.7 109.5l-2.8 2.9"/>
<path d="M70.9 127.2l2.8 2.8M70.9 123.6l2.8 2.9M73.7 127.2l-2.8 2.8M73.7 123.6l-2.8 2.9M143.2 130.7l2.8 2.8M143.2 127.2l2.8 2.8M143.2 123.6l2.8 2.9M143.2 120.1l2.8 2.8M146 130.7l-2.8 2.8M146 127.2l-2.8 2.8M146 123.6l-2.8 2.9M146 120.1l-2.8 2.8"/>
<path d="M259.6 213.6l2.9 2.8M259.6 217.1l2.9 2.9M262.5 213.6l-2.9 2.8M262.5 217.1l-2.9 2.9"/>
</g>
<g fill="#c00">
<circle cx="125.2" cy="354.4" r=".88"/>
<circle cx="141.1" cy="354.4" r=".88"/>
<circle cx="146.4" cy="312" r=".88"/>
<circle cx="107.6" cy="354.4" r=".88"/>
<circle cx="172.9" cy="56.3" r=".88"/>
<circle cx="373.9" cy="77.4" r=".88"/>
<circle cx="373.9" cy="165.6" r=".88"/>
<circle cx="373.9" cy="253.8" r=".88"/>
<circle cx="373.9" cy="342" r=".88"/>
<circle cx="268.1" cy="222.1" r=".88"/>
<circle cx="158.8" cy="49.2" r=".88"/>
<circle cx="172.9" cy="49.2" r=".88"/>
<circle cx="148.2" cy="89.8" r=".88"/>
<circle cx="254" cy="89.8" r=".88"/>
<circle cx="254" cy="93.3" r=".88"/>
<circle cx="386.3" cy="342" r=".88"/>
<circle cx="386.3" cy="253.8" r=".88"/>
<circle cx="386.3" cy="165.6" r=".88"/>
<circle cx="386.3" cy="77.4" r=".88"/>
<circle cx="366.9" cy="342" r=".88"/>
<circle cx="356.3" cy="312" r=".88"/>
<circle cx="386.3" cy="312" r=".88"/>
<circle cx="366.9" cy="253.8" r=".88"/>
<circle cx="356.3" cy="223.8" r=".88"/>
<circle cx="386.3" cy="223.8" r=".88"/>
<circle cx="366.9" cy="165.6" r=".88"/>
<circle cx="356.3" cy="135.6" r=".88"/>
<circle cx="386.3" cy="135.6" r=".88"/>
<circle cx="386.3" cy="47.4" r=".88"/>
<circle cx="356.3" cy="47.4" r=".88"/>
<circle cx="366.9" cy="77.4" r=".88"/>
<circle cx="158.8" cy="33.3" r=".88"/>
<circle cx="158.8" cy="52.7" r=".88"/>
<circle cx="254" cy="51" r=".88"/>
<circle cx="224" cy="319.1" r=".88"/>
<circle cx="238.1" cy="319.1" r=".88"/>
<circle cx="255.8" cy="319.1" r=".88"/>
<circle cx="107.6" cy="312" r=".88"/>
<circle cx="125.2" cy="312" r=".88"/>
<circle cx="523.9" cy="354.4" r=".88"/>
<circle cx="543.3" cy="354.4" r=".88"/>
<circle cx="504.5" cy="354.4" r=".88"/>
<circle cx="485.1" cy="354.4" r=".88"/>
<circle cx="532.7" cy="42.2" r=".88"/>
<circle cx="495.7" cy="42.2" r=".88"/>
<circle cx="264.6" cy="195.6" r=".88"/>
<circle cx="239.9" cy="77.4" r=".88"/>
<circle cx="254" cy="81" r=".88"/>
<circle cx="215.2" cy="199.1" r=".88"/>
<circle cx="167.6" cy="199.1" r=".88"/>
<circle cx="116.4" cy="199.1" r=".88"/>
<circle cx="65.3" cy="199.1" r=".88"/>
<circle cx="158.8" cy="31.6" r=".88"/>
<circle cx="254" cy="42.2" r=".88"/>
<circle cx="239.9" cy="38.6" r=".88"/>
<circle cx="67" cy="61.6" r=".88"/>
<circle cx="90" cy="310.3" r=".88"/>
<circle cx="90" cy="335" r=".88"/>
<circle cx="107.6" cy="335" r=".88"/>
<circle cx="155.2" cy="354.4" r=".88"/>
<circle cx="125.2" cy="335" r=".88"/>
<circle cx="254" cy="54.5" r=".88"/>
<circle cx="345.7" cy="31.6" r=".88"/>
<circle cx="345.7" cy="118" r=".88"/>
<circle cx="345.7" cy="206.2" r=".88"/>
<circle cx="345.7" cy="294.4" r=".88"/>
</g>
<g font-size="7.4" fill="#600">
<text x="49.4" y="35.1">ESP32-DEVKITC-32D</text>
<text x="209.9" y="31.6">FAN</text>
<text x="389.8" y="35.1">LED</text>
<text x="504.5" y="31.6">I/O</text>
<text x="375.7" y="119.8">+12V_IO27</text>
<text x="224" y="126.8">ENCODER</text>
<text x="44.1" y="183.3">OLED</text>
<text x="95.2" y="183.3">BME280</text>
<text x="148.2" y="183.3">I2C_3</text>
<text x="195.8" y="183.3">I2C_4</text>
<text x="248.7" y="183.3">RTC</text>
<text x="388.1" y="211.5">PUMP</text>
<text x="135.8" y="262.6">+12V TO +5V</text>
<text x="379.2" y="296.2">+5V_IO14</text>
</g>
<text font-size="5.6" fill="#600" x="479.8" y="331.4">M3 MOUNTING HOLES</text>
<text font-size="4.6" fill="#f00" x="243.7" y="333.1">NF</text>
<text font-size="4.6" fill="#00f" x="441.2" y="386.3">GROVA V1</text>
<g font-size="4.2">
<text x="153.9" y="26">+3.3V</text>
<text x="332.1" y="24.2">+12V</text>
<text x="235" y="33">+12V</text>
<text x="490.8" y="36.5">+3.3V</text>
<text x="527.9" y="36.5">+3.3V</text>
<text x="275.1" y="43.6">+3.3V</text>
<text x="62.2" y="55.9">+3.3V</text>
<text x="230" y="65.4">GND</text>
<text x="235" y="71.8">+12V</text>
<text x="268.8" y="72.5">GND</text>
<text x="381.7" y="76">GND</text>
<text x="418.7" y="76">GND</text>
<text x="275.1" y="82.4">+3.3V</text>
<text x="491.1" y="81.3">GND</text>
<text x="528.1" y="81.3">GND</text>
<text x="362.3" y="102.5">GND</text>
<text x="418.7" y="102.5">GND</text>
<text x="230" y="111.3">GND</text>
<text x="268.8" y="111.3">GND</text>
<text x="340.9" y="108.9">+12V</text>
<text x="49.1" y="133.6">+5V</text>
<text x="62.4" y="153.6">GND</text>
<text x="143.6" y="153.6">GND</text>
<text x="238.8" y="166">GND</text>
<text x="381.7" y="164.2">GND</text>
<text x="418.7" y="164.2">GND</text>
<text x="259.7" y="190">+3.3V</text>
<text x="362.3" y="190.7">GND</text>
<text x="418.7" y="190.7">GND</text>
<text x="60.4" y="193.5">+3.3V</text>
<text x="111.6" y="193.5">+3.3V</text>
<text x="162.7" y="193.5">+3.3V</text>
<text x="210.4" y="193.5">+3.3V</text>
<text x="341.9" y="199.8">+5V</text>
<text x="60.7" y="227.7">GND</text>
<text x="111.8" y="227.7">GND</text>
<text x="163" y="227.7">GND</text>
<text x="210.6" y="227.7">GND</text>
<text x="263.5" y="231.2">GND</text>
<text x="381.7" y="252.4">GND</text>
<text x="418.7" y="252.4">GND</text>
<text x="49.1" y="278.2">+5V</text>
<text x="70.3" y="281.7">+5V</text>
<text x="362.3" y="278.9">GND</text>
<text x="418.7" y="278.9">GND</text>
<text x="219.2" y="283.5">+12V</text>
<text x="341.9" y="286.3">+5V</text>
<text x="117.1" y="293">GND</text>
<text x="86.2" y="304.7">+5V</text>
<text x="48.3" y="308.9">GND</text>
<text x="147.1" y="306.4">GND</text>
<text x="264.3" y="320.5">+5V</text>
<text x="48.1" y="334.6">VIN</text>
<text x="381.7" y="340.6">GND</text>
<text x="418.7" y="340.6">GND</text>
<text x="85.4" y="345.9">GND</text>
<text x="219.4" y="351.2">GND</text>
<text x="76.8" y="355.8">VIN</text>
<text x="159.2" y="355.8">+12V</text>
<text x="48.3" y="363.5">GND</text>
<text x="480.5" y="365.3">GND</text>
<text x="499.9" y="365.3">GND</text>
<text x="519.3" y="365.3">GND</text>
<text x="538.7" y="365.3">GND</text>
<text x="362.3" y="367.1">GND</text>
<text x="418.7" y="367.1">GND</text>
</g>
<g font-size="4.2" fill="#600">
<text x="37" y="267.9">VOUT</text>
<text x="88.2" y="266.2">PWR STAT</text>
<text x="35.3" y="327.9">VIN</text>
</g>
<g font-size="4.2" fill="#00f">
<text x="562.9" y="386.6">1.0</text>
<text x="481.3" y="396.1">Your Company</text>
<text x="474.4" y="403.9">2026-05-29</text>
</g>
<g font-size="3.9" fill="#800">
<text x="420.9" y="381.9">TITLE:</text>
<text x="549.5" y="386.6">REV:</text>
<text x="457.8" y="396.1">Company:</text>
<text x="549.1" y="396.7">Sheet: 1/1</text>
<text x="457.8" y="403.8">Date:</text>
<text x="506.8" y="403.8">Drawn By: kaimueller</text>
</g>
<g font-size="3.2" fill="#800">
<text x="41.6" y="6.7">1</text>
<text x="110.8" y="6.7">2</text>
<text x="179.9" y="6.7">3</text>
<text x="249.1" y="6.7">4</text>
<text x="318.2" y="6.7">5</text>
<text x="387.3" y="6.7">6</text>
<text x="456.5" y="6.7">7</text>
<text x="525.6" y="6.7">8</text>
<text x="4.1" y="41.8">A</text>
<text x="576.3" y="41.8">A</text>
<text x="4.1" y="110.9">B</text>
<text x="576.3" y="110.9">B</text>
<text x="4.1" y="180.1">C</text>
<text x="576.3" y="180.1">C</text>
<text x="4.1" y="249.2">D</text>
<text x="576.3" y="249.2">D</text>
<text x="4.1" y="318.4">E</text>
<text x="576.3" y="318.4">E</text>
<text x="41.6" y="408.5">1</text>
<text x="110.8" y="408.5">2</text>
<text x="179.9" y="408.5">3</text>
<text x="249.1" y="408.5">4</text>
<text x="318.2" y="408.5">5</text>
<text x="387.3" y="408.5">6</text>
<text x="456.5" y="408.5">7</text>
<text x="525.6" y="408.5">8</text>
</g>
<g font-size="3.2" fill="#000080">
<text x="258" y="39.7">10k</text>
<text x="258" y="36.5">R3</text>
<text x="328.7" y="39.3">2601-1102</text>
<text x="328.7" y="36.2">CN17</text>
<text x="359.5" y="39.8">D1</text>
<text x="483.2" y="41.5">P1</text>
<text x="520.2" y="41.5">P2</text>
<text x="160.9" y="46.5">4.7k</text>
<text x="160.9" y="43.3">R1</text>
<text x="175" y="46.5">4.7k</text>
<text x="175" y="43.3">R2</text>
<text x="359.5" y="42.9">SS54</text>
<text x="259.8" y="59.2">R4</text>
<text x="77.6" y="63.3">H1</text>
<text x="135.3" y="63.3">H2</text>
<text x="219.8" y="62.9">CN2</text>
<text x="391.9" y="63.9">AOD4184</text>
<text x="391.9" y="61">Q1</text>
<text x="429" y="63.9">AOD4184</text>
<text x="429" y="61">Q2</text>
<text x="258" y="66.2">100k</text>
<text x="349.8" y="71.5">R5</text>
<text x="258" y="75.3">R6</text>
<text x="348.8" y="75">100</text>
<text x="258" y="78.5">10k</text>
<text x="369" y="87.4">R7</text>
<text x="388.4" y="87.4">R8</text>
<text x="403.3" y="86.3">LED1</text>
<text x="369" y="90.6">10k</text>
<text x="388.4" y="90.6">1.8k</text>
<text x="219.8" y="101.7">CN3</text>
<text x="259.8" y="98">R9</text>
<text x="258" y="105">100k</text>
<text x="328.7" y="124.4">CN16</text>
<text x="328.7" y="127.5">2601-1102</text>
<text x="359.5" y="129.4">SS54</text>
<text x="359.5" y="126.2">D2</text>
<text x="229.8" y="135">CN5</text>
<text x="391.9" y="149.2">Q3</text>
<text x="429" y="149.2">Q4</text>
<text x="391.9" y="152.1">AOD4184</text>
<text x="429" y="152.1">AOD4184</text>
<text x="349.8" y="159.7">R10</text>
<text x="348.8" y="163.2">100</text>
<text x="369" y="178.8">10k</text>
<text x="369" y="175.6">R11</text>
<text x="388.4" y="178.8">1.8k</text>
<text x="388.4" y="175.6">R12</text>
<text x="403.3" y="174.4">LED2</text>
<text x="252.1" y="195">P3</text>
<text x="48.1" y="198.5">CN6</text>
<text x="99.2" y="198.5">CN7</text>
<text x="150.4" y="198.5">CN8</text>
<text x="198" y="198.5">CN9</text>
<text x="328.7" y="215.7">2601-1102</text>
<text x="328.7" y="212.5">CN15</text>
<text x="359.5" y="214.4">D3</text>
<text x="359.5" y="217.6">SS54</text>
<text x="391.9" y="237.4">Q5</text>
<text x="429" y="237.4">Q6</text>
<text x="391.9" y="240.3">AOD4184</text>
<text x="429" y="240.3">AOD4184</text>
<text x="348.8" y="251.4">100</text>
<text x="349.8" y="247.9">R13</text>
<text x="369" y="263.8">R14</text>
<text x="388.4" y="263.8">R15</text>
<text x="403.3" y="262.6">LED3</text>
<text x="369" y="267">10k</text>
<text x="388.4" y="267">1.8k</text>
<text x="88.7" y="274.6">R16</text>
<text x="103.4" y="273.2">LED4</text>
<text x="34.1" y="281.3">CN18</text>
<text x="88.7" y="277.8">2.2k</text>
<text x="183.1" y="279.6">C1</text>
<text x="34.1" y="284.5">2601-1102</text>
<text x="180.5" y="283.2">100nF</text>
<text x="183.1" y="299">U1</text>
<text x="135.8" y="304.3">L1</text>
<text x="226.1" y="304">10k</text>
<text x="226.1" y="300.8">R17</text>
<text x="330.4" y="303.9">2601-1102</text>
<text x="330.4" y="300.7">CN14</text>
<text x="359.5" y="305.8">SS54</text>
<text x="359.5" y="302.6">D4</text>
<text x="133.2" y="307.9">3.3uH</text>
<text x="243.4" y="316.7">54.9k</text>
<text x="244.8" y="313.4">R18</text>
<text x="93.5" y="323.8">C2</text>
<text x="111.1" y="323.8">C3</text>
<text x="128.8" y="323.8">C4</text>
<text x="93.5" y="326.9">22uF</text>
<text x="111.1" y="326.9">22uF</text>
<text x="128.8" y="326.9">22uF</text>
<text x="173.5" y="329">TPS563201DDCR</text>
<text x="391.9" y="328.5">AOD4184</text>
<text x="391.9" y="325.6">Q7</text>
<text x="429" y="328.5">AOD4184</text>
<text x="429" y="325.6">Q8</text>
<text x="226.1" y="335.8">10k</text>
<text x="226.1" y="332.6">R19</text>
<text x="34.1" y="341">2601-1102</text>
<text x="34.1" y="337.8">CN19</text>
<text x="243.9" y="337.9">C5</text>
<text x="348.8" y="339.6">100</text>
<text x="349.8" y="336.1">R20</text>
<text x="111.1" y="346.3">10uF</text>
<text x="111.1" y="343.1">C6</text>
<text x="128.8" y="344.9">C7</text>
<text x="144.6" y="345">C8</text>
<text x="478" y="343.2">SCREW1</text>
<text x="497.4" y="343.2">SCREW2</text>
<text x="516.8" y="343.2">SCREW3</text>
<text x="536.2" y="343.2">SCREW4</text>
<text x="96.7" y="348.5">D5</text>
<text x="128.8" y="348.1">10uF</text>
<text x="144.6" y="348.1">100nF</text>
<text x="369" y="352">R21</text>
<text x="388.4" y="352">R22</text>
<text x="403.3" y="350.8">LED5</text>
<text x="369" y="355.2">10k</text>
<text x="388.4" y="355.2">1.8k</text>
<text x="94.8" y="360.8">SS54</text>
</g>
<g font-size="3.2" fill="#600">
<text x="208.1" y="47.4">+12V</text>
<text x="209.9" y="43.9">GND</text>
<text x="209.9" y="51">RPM</text>
<text x="209.9" y="54.5">PWM</text>
<text x="86.4" y="68.6">3V3</text>
<text x="123.2" y="68.6">GND</text>
<text x="86.4" y="72.1">EN</text>
<text x="86.4" y="75.7">VP</text>
<text x="122.7" y="75.7">IO22</text>
<text x="122.7" y="72.1">IO23</text>
<text x="86.4" y="79.2">VN</text>
<text x="86.4" y="82.7">IO34</text>
<text x="126.1" y="82.7">RX</text>
<text x="126.4" y="79.2">TX</text>
<text x="209.9" y="82.7">GND</text>
<text x="86.4" y="86.3">IO35</text>
<text x="86.4" y="89.8">IO32</text>
<text x="122.7" y="86.3">IO21</text>
<text x="123.2" y="89.8">GND</text>
<text x="208.1" y="86.3">+12V</text>
<text x="209.9" y="89.8">RPM</text>
<text x="86.4" y="93.3">IO33</text>
<text x="122.7" y="93.3">IO19</text>
<text x="209.9" y="93.3">PWM</text>
<text x="86.4" y="96.8">IO25</text>
<text x="86.4" y="100.4">IO26</text>
<text x="122.7" y="96.8">IO18</text>
<text x="124.7" y="100.4">IO5</text>
<text x="86.4" y="103.9">IO27</text>
<text x="86.4" y="107.4">IO14</text>
<text x="122.7" y="107.4">IO16</text>
<text x="122.7" y="103.9">IO17</text>
<text x="86.4" y="110.9">IO12</text>
<text x="124.7" y="110.9">IO4</text>
<text x="86.4" y="114.5">GND</text>
<text x="86.4" y="118">IO13</text>
<text x="124.7" y="118">IO2</text>
<text x="124.7" y="114.5">IO0</text>
<text x="86.4" y="121.5">D2</text>
<text x="86.4" y="125.1">D3</text>
<text x="122.7" y="121.5">IO15</text>
<text x="126.1" y="125.1">D1</text>
<text x="86.4" y="128.6">CMD</text>
<text x="126.1" y="128.6">D0</text>
<text x="86.4" y="132.1">+5V</text>
<text x="124.4" y="132.1">CLK</text>
<text x="239.9" y="200.9">GND</text>
<text x="37" y="208">GND</text>
<text x="37" y="204.4">VCC</text>
<text x="88.2" y="204.4">VCC</text>
<text x="88.2" y="208">GND</text>
<text x="139.3" y="208">GND</text>
<text x="139.3" y="204.4">VCC</text>
<text x="187" y="208">GND</text>
<text x="187" y="204.4">VCC</text>
<text x="239.9" y="204.4">VCC</text>
<text x="239.9" y="208">SDA</text>
<text x="37" y="215">SDA</text>
<text x="37" y="211.5">SCL</text>
<text x="88.2" y="211.5">SCL</text>
<text x="88.2" y="215">SDA</text>
<text x="139.3" y="215">SDA</text>
<text x="139.3" y="211.5">SCL</text>
<text x="187" y="215">SDA</text>
<text x="187" y="211.5">SCL</text>
<text x="239.9" y="211.5">SCL</text>
<text x="239.9" y="215">SQW</text>
<text x="239.9" y="218.5">32K</text>
<text x="167.1" y="304.6">1</text>
<text x="201.6" y="304.6">6</text>
<text x="167.1" y="311.7">2</text>
<text x="172.4" y="306.4">GND</text>
<text x="189.5" y="306.4">VBST</text>
<text x="201.3" y="311.7">5</text>
<text x="172.4" y="313.4">SW</text>
<text x="193.6" y="313.4">EN</text>
<text x="167.1" y="318.7">3</text>
<text x="172.4" y="320.5">VIN</text>
<text x="191.8" y="320.5">VFB</text>
<text x="201.3" y="318.7">4</text>
</g>
<g font-size="3.2" fill="#00f">
<text x="224.8" y="45">4</text>
<text x="330.1" y="45.3">2</text>
<text x="333.6" y="47.1">1</text>
<text x="333.6" y="43.6">2</text>
<text x="488.8" y="47.1">1</text>
<text x="525.8" y="47.1">1</text>
<text x="184" y="51.9">SCL</text>
<text x="224.8" y="52">2</text>
<text x="224.8" y="48.5">3</text>
<text x="264.1" y="53.6">PWM_IO25</text>
<text x="265" y="50.1">RPM_IO34</text>
<text x="330.1" y="48.9">1</text>
<text x="485.3" y="48.9">1</text>
<text x="485.3" y="52.4">2</text>
<text x="488.8" y="50.6">2</text>
<text x="502.5" y="53.6">IO19</text>
<text x="522.3" y="48.9">1</text>
<text x="522.3" y="52.4">2</text>
<text x="525.8" y="50.6">2</text>
<text x="539.6" y="53.6">IO16</text>
<text x="183.5" y="55.4">SDA</text>
<text x="224.8" y="55.6">1</text>
<text x="485.3" y="55.9">3</text>
<text x="485.3" y="59.4">4</text>
<text x="488.8" y="54.2">3</text>
<text x="488.8" y="57.7">4</text>
<text x="502.5" y="57.1">IO18</text>
<text x="522.3" y="55.9">3</text>
<text x="522.3" y="59.4">4</text>
<text x="525.8" y="54.2">3</text>
<text x="525.8" y="57.7">4</text>
<text x="541.2" y="57.1">IO4</text>
<text x="485.3" y="63">5</text>
<text x="488.8" y="61.2">5</text>
<text x="488.8" y="64.7">6</text>
<text x="502.5" y="64.2">IO17</text>
<text x="504.1" y="60.7">IO5</text>
<text x="522.3" y="63">5</text>
<text x="525.8" y="61.2">5</text>
<text x="525.8" y="64.7">6</text>
<text x="541.2" y="60.7">IO0</text>
<text x="541.2" y="64.2">IO2</text>
<text x="73.7" y="68.3">1</text>
<text x="73.7" y="71.8">2</text>
<text x="77.2" y="70">1</text>
<text x="137.8" y="70">1</text>
<text x="141.3" y="68.3">1</text>
<text x="141.3" y="71.8">2</text>
<text x="158.3" y="71.3">PWM_IO23</text>
<text x="485.3" y="66.5">6</text>
<text x="522.3" y="66.5">6</text>
<text x="73.7" y="75.3">3</text>
<text x="77.2" y="73.6">2</text>
<text x="77.2" y="77.1">3</text>
<text x="137.8" y="73.6">2</text>
<text x="137.8" y="77.1">3</text>
<text x="141.3" y="75.3">3</text>
<text x="168.1" y="74.8">SCL</text>
<text x="332.3" y="76.6">M1_IO26</text>
<text x="43" y="81.8">RPM_IO34</text>
<text x="73.7" y="78.8">4</text>
<text x="73.7" y="82.4">5</text>
<text x="77.2" y="80.6">4</text>
<text x="137.8" y="80.6">4</text>
<text x="141.3" y="78.8">4</text>
<text x="141.3" y="82.4">5</text>
<text x="224.8" y="83.8">4</text>
<text x="43" y="88.9">ENC_IO32</text>
<text x="43" y="85.4">RPM_IO35</text>
<text x="73.7" y="85.9">6</text>
<text x="73.7" y="89.4">7</text>
<text x="77.2" y="84.1">5</text>
<text x="77.2" y="87.7">6</text>
<text x="137.8" y="84.1">5</text>
<text x="137.8" y="87.7">6</text>
<text x="141.3" y="85.9">6</text>
<text x="141.3" y="89.4">7</text>
<text x="167.6" y="85.4">SDA</text>
<text x="224.8" y="87.3">3</text>
<text x="265" y="88.9">RPM_IO35</text>
<text x="43" y="96">PWM_IO25</text>
<text x="43" y="92.4">ENC_IO33</text>
<text x="73.7" y="93">8</text>
<text x="77.2" y="91.2">7</text>
<text x="77.2" y="94.7">8</text>
<text x="137.8" y="91.2">7</text>
<text x="137.8" y="94.7">8</text>
<text x="141.3" y="93">8</text>
<text x="167.4" y="92.4">IO19</text>
<text x="167.4" y="96">IO18</text>
<text x="224.8" y="94.4">1</text>
<text x="224.8" y="90.8">2</text>
<text x="264.1" y="92.4">PWM_IO23</text>
<text x="43" y="99.5">M1_IO26</text>
<text x="71.6" y="100">10</text>
<text x="73.7" y="96.5">9</text>
<text x="77.2" y="98.2">9</text>
<text x="77.2" y="101.8">10</text>
<text x="135.8" y="101.8">10</text>
<text x="137.8" y="98.2">9</text>
<text x="141.3" y="96.5">9</text>
<text x="141.3" y="100">10</text>
<text x="169" y="99.5">IO5</text>
<text x="43" y="103">M2_IO27</text>
<text x="43" y="106.5">M4_IO14</text>
<text x="71.6" y="103.5">11</text>
<text x="71.6" y="107.1">12</text>
<text x="77.2" y="105.3">11</text>
<text x="135.8" y="105.3">11</text>
<text x="141.3" y="103.5">11</text>
<text x="141.3" y="107.1">12</text>
<text x="167.4" y="103">IO17</text>
<text x="167.4" y="106.5">IO16</text>
<text x="71.6" y="110.6">13</text>
<text x="77.2" y="108.8">12</text>
<text x="77.2" y="112.4">13</text>
<text x="135.8" y="108.8">12</text>
<text x="135.8" y="112.4">13</text>
<text x="141.3" y="110.6">13</text>
<text x="169" y="110.1">IO4</text>
<text x="169" y="113.6">IO0</text>
<text x="43" y="117.1">M3_IO13</text>
<text x="71.6" y="114.1">14</text>
<text x="71.6" y="117.7">15</text>
<text x="77.2" y="115.9">14</text>
<text x="77.2" y="119.4">15</text>
<text x="135.8" y="115.9">14</text>
<text x="135.8" y="119.4">15</text>
<text x="141.3" y="114.1">14</text>
<text x="141.3" y="117.7">15</text>
<text x="169" y="117.1">IO2</text>
<text x="43" y="120.6">ENC_D2</text>
<text x="71.6" y="121.2">16</text>
<text x="71.6" y="124.7">17</text>
<text x="77.2" y="122.9">16</text>
<text x="135.8" y="122.9">16</text>
<text x="141.3" y="121.2">16</text>
<text x="141.3" y="124.7">17</text>
<text x="71.6" y="128.2">18</text>
<text x="71.6" y="131.8">19</text>
<text x="77.2" y="126.5">17</text>
<text x="77.2" y="130">18</text>
<text x="135.8" y="126.5">17</text>
<text x="135.8" y="130">18</text>
<text x="141.3" y="128.2">18</text>
<text x="141.3" y="131.8">19</text>
<text x="333.6" y="131.8">2</text>
<text x="77.2" y="133.5">19</text>
<text x="135.8" y="133.5">19</text>
<text x="330.1" y="137.1">1</text>
<text x="330.1" y="133.5">2</text>
<text x="333.6" y="135.3">1</text>
<text x="233" y="142.3">1</text>
<text x="236.5" y="140.6">1</text>
<text x="251.2" y="143.6">ENC_IO33</text>
<text x="233" y="145.9">2</text>
<text x="233" y="149.4">3</text>
<text x="236.5" y="144.1">2</text>
<text x="236.5" y="147.6">3</text>
<text x="251.2" y="147.1">ENC_IO32</text>
<text x="233" y="152.9">4</text>
<text x="236.5" y="151.2">4</text>
<text x="253.9" y="150.6">ENC_D2</text>
<text x="332.3" y="164.7">M2_IO27</text>
<text x="254.2" y="202.3">1</text>
<text x="257.7" y="200.6">1</text>
<text x="51.4" y="205.8">1</text>
<text x="51.4" y="209.4">2</text>
<text x="54.9" y="204.1">1</text>
<text x="54.9" y="207.6">2</text>
<text x="102.5" y="205.8">1</text>
<text x="102.5" y="209.4">2</text>
<text x="106" y="204.1">1</text>
<text x="106" y="207.6">2</text>
<text x="153.7" y="205.8">1</text>
<text x="153.7" y="209.4">2</text>
<text x="157.2" y="204.1">1</text>
<text x="157.2" y="207.6">2</text>
<text x="201.3" y="205.8">1</text>
<text x="201.3" y="209.4">2</text>
<text x="204.8" y="204.1">1</text>
<text x="204.8" y="207.6">2</text>
<text x="254.2" y="205.8">2</text>
<text x="254.2" y="209.4">3</text>
<text x="257.7" y="204.1">2</text>
<text x="257.7" y="207.6">3</text>
<text x="275.2" y="207.1">SDA</text>
<text x="51.4" y="212.9">3</text>
<text x="54.9" y="211.1">3</text>
<text x="54.9" y="214.7">4</text>
<text x="68.8" y="214.1">SDA</text>
<text x="69.4" y="210.6">SCL</text>
<text x="102.5" y="212.9">3</text>
<text x="106" y="211.1">3</text>
<text x="106" y="214.7">4</text>
<text x="120" y="214.1">SDA</text>
<text x="120.5" y="210.6">SCL</text>
<text x="153.7" y="212.9">3</text>
<text x="157.2" y="211.1">3</text>
<text x="157.2" y="214.7">4</text>
<text x="171.1" y="214.1">SDA</text>
<text x="171.7" y="210.6">SCL</text>
<text x="201.3" y="212.9">3</text>
<text x="204.8" y="211.1">3</text>
<text x="204.8" y="214.7">4</text>
<text x="218.8" y="214.1">SDA</text>
<text x="219.3" y="210.6">SCL</text>
<text x="254.2" y="212.9">4</text>
<text x="257.7" y="211.1">4</text>
<text x="257.7" y="214.7">5</text>
<text x="275.7" y="210.6">SCL</text>
<text x="51.4" y="216.4">4</text>
<text x="102.5" y="216.4">4</text>
<text x="153.7" y="216.4">4</text>
<text x="201.3" y="216.4">4</text>
<text x="254.2" y="216.4">5</text>
<text x="254.2" y="220">6</text>
<text x="257.7" y="218.2">6</text>
<text x="330.1" y="221.7">2</text>
<text x="333.6" y="220">2</text>
<text x="330.1" y="225.2">1</text>
<text x="333.6" y="223.5">1</text>
<text x="332.3" y="252.9">M3_IO13</text>
<text x="35.5" y="290.5">2</text>
<text x="39" y="292.3">1</text>
<text x="39" y="288.7">2</text>
<text x="35.5" y="294">1</text>
<text x="208.8" y="311.1">EN</text>
<text x="331.8" y="309.9">2</text>
<text x="335.3" y="311.7">1</text>
<text x="335.3" y="308.2">2</text>
<text x="331.8" y="313.4">1</text>
<text x="332.3" y="341.1">M4_IO14</text>
<text x="35.5" y="347">2</text>
<text x="39" y="345.2">2</text>
<text x="35.5" y="350.5">1</text>
<text x="39" y="348.7">1</text>
</g>
</svg>
